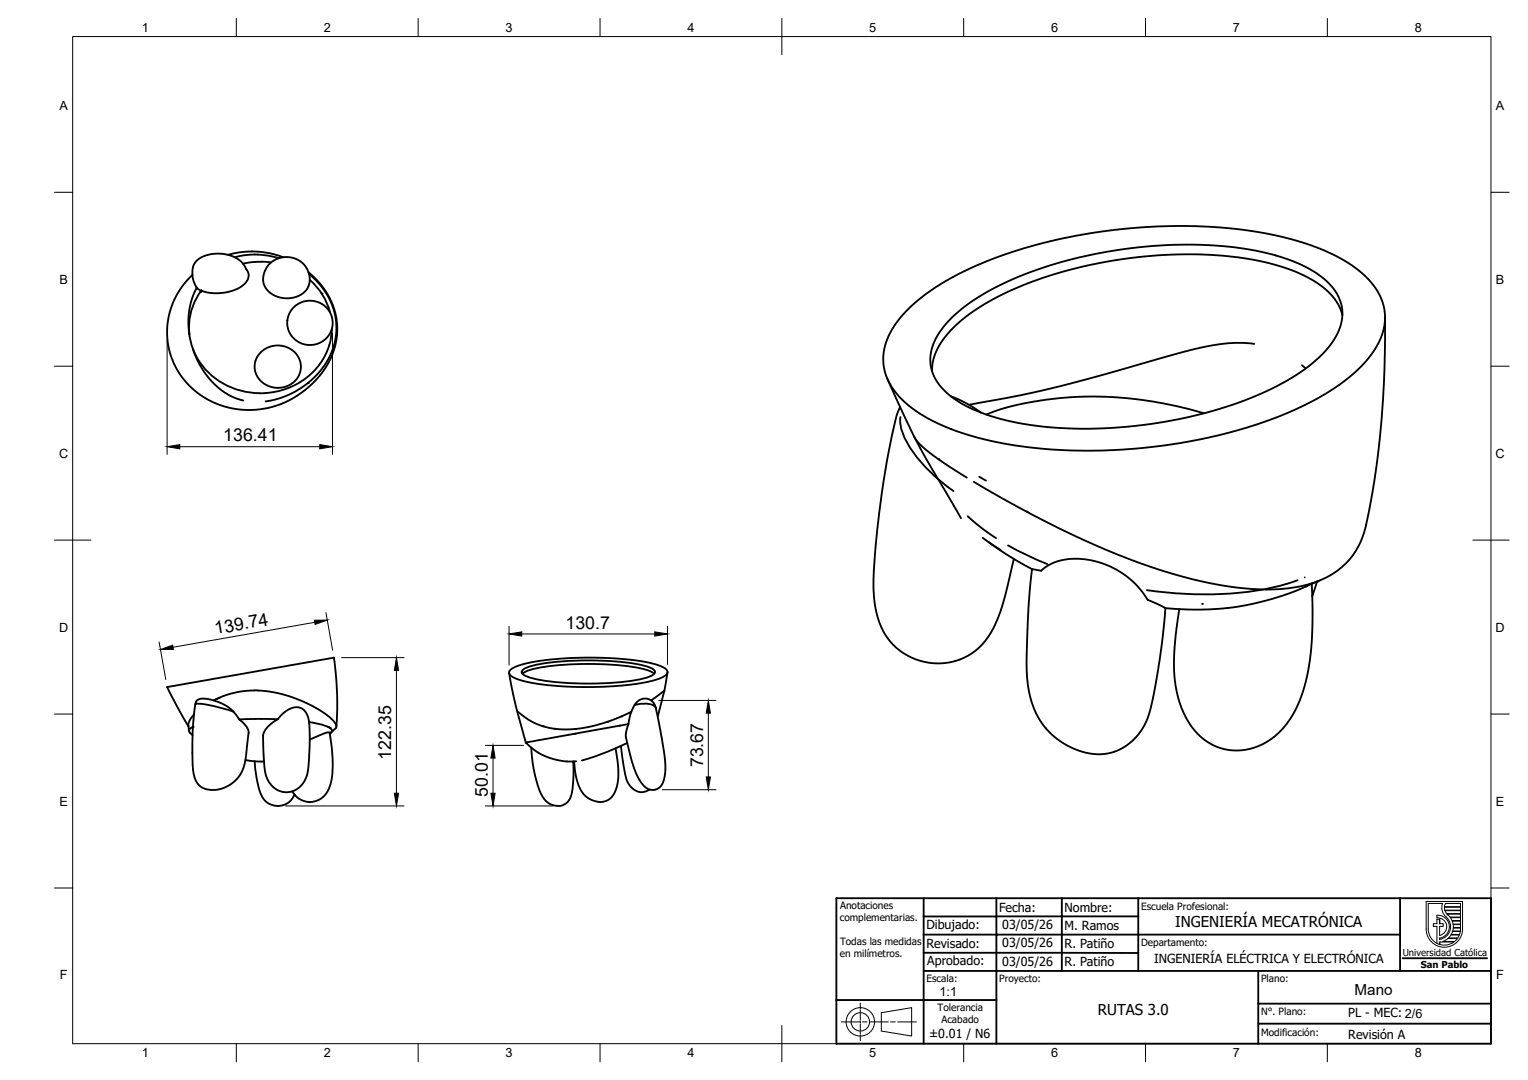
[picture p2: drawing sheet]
<svg xmlns="http://www.w3.org/2000/svg" width="420mm" height="297mm" viewBox="0 0 420 297" stroke-linecap="round" stroke-linejoin="round" font-family="sans-serif">
<!-- layer: Visible -->
<g fill="#000">
<circle cx="55.1" cy="80.3" r=".25"/>
<circle cx="55.2" cy="80.1" r=".25"/>
<circle cx="88.4" cy="80.7" r=".25"/>
<circle cx="77.6" cy="107.3" r=".25"/>
<circle cx="84.6" cy="105.4" r=".25"/>
<circle cx="258.1" cy="126.3" r=".25"/>
<circle cx="282.3" cy="140.7" r=".25"/>
<circle cx="362.2" cy="159.9" r=".25"/>
<circle cx="330.5" cy="166.1" r=".25"/>
<circle cx="348.1" cy="162.1" r=".25"/>
<circle cx="359" cy="161.3" r=".25"/>
<circle cx="360.7" cy="160.5" r=".25"/>
<circle cx="53" cy="199.9" r=".25"/>
<circle cx="59.4" cy="192.3" r=".25"/>
<circle cx="60.1" cy="192" r=".25"/>
<circle cx="90.3" cy="200" r=".25"/>
<circle cx="149.2" cy="199.7" r=".25"/>
<circle cx="167" cy="198.5" r=".25"/>
<circle cx="170.3" cy="199.6" r=".25"/>
<circle cx="170.8" cy="197" r=".25"/>
<circle cx="179.6" cy="194" r=".25"/>
<circle cx="90.7" cy="200.2" r=".25"/>
<circle cx="144.6" cy="204.2" r=".25"/>
<circle cx="152.4" cy="200.4" r=".25"/>
<circle cx="158" cy="201.8" r=".25"/>
<circle cx="158.2" cy="200.5" r=".25"/>
</g>
<g fill="none" stroke="#000" stroke-width=".51">
<path d="M54.1 79.1l-.7-1.4-.4-1.2-.1-1.7 .2-1.5 .5-1 .7-.8 1.2-.8 1.3-.5 3.4-.4 1.9 .2 1.9 .5 1.1 .5 1.4 1.1 1.7 2.8 .2 1.1-.5 1.3-1.3 1.4-1.9 1-2.7 .7-2 .3-2.3-.2-2.3-.6M55.4 79.9l-1.3-.8a20.7 20.7 0 0 0-2 13M55.4 79.9a17.4 17.4 0 0 0 7.2 26.3 21 21 0 0 0 8.8 1.9M62.7 70.1a24.1 24.1 0 0 1 15.2 .6M64.6 70.8l2.3-.6 3.5-.2 3.1 .3 3.2 .7M74.3 72.4l1.6-1.1 1.6-.5 1.7-.1 1.7 .3 1.4 .7 1.4 1.1 .8 1.2 .5 1.7a5.3 5.3 0 0 1-5.3 6.3h-2l-2.2-.7-1.4-.9-1.2-1.5-.5-1.5 .1-1.6 .7-2zM74.5 72.2l-4.3-.2-3.4 .5M84.8 74.9l2.4 2.2 1.3 1.6 1.6 2.3 1.2 2.4a20.1 20.1 0 0 1-6.4 23l-3 2.3a23.4 23.4 0 0 1-33.7-7.9 21.2 21.2 0 0 1 4.7-25.2M85 75.4l3.3 3.3a18.1 18.1 0 0 1-2.3 25.5l-3 2.3-3.2 1.9a22.8 22.8 0 0 1-6.8 2M85.2 77a17.8 17.8 0 0 1 5.5 8.9M52 91.7v.1M53 96l1.3 3.1 1.8 3.2 2.2 2.7 2.9 2.5a15.5 15.5 0 0 0 5.7 2.7"/>
<path d="M71.7 96.9l1.4-1 1.8-.7 2-.2 2.1 .5a5.8 5.8 0 0 1 3.5 6.8 5.8 5.8 0 0 1-6.3 4.4l-1.7-.3-1.8-.8-1.2-1-1-1.6a5.4 5.4 0 0 1 1.2-6.1zM80.5 84.8l1.9-1.4 2.4-.7 1.4 .1 1.2 .3 1.9 1.1 1.6 2 .6 2.4-.3 2.1-1.3 2.1-2.1 1.5-2.5 .6-2.3-.4-2-1.2-1.3-1.6-.7-2.4 .3-2.5zM91.3 90.4a18.3 18.3 0 0 1-15.1 17.2l-4.8 .6M249.3 85.4l4.5-3.9 5.7-3.9 6.1-3.2 7.1-3.1 7.4-2.6 8.6-2.3 8.6-1.8 9.1-1.4 8.8-.8 8.6-.2 9.9 .2 8 .8 7.5 1.2 7.6 1.9 6.1 2.1 5.8 2.7a23 23 0 0 1 11.5 12.1 15.7 15.7 0 0 1-3.5 14.8 53.3 53.3 0 0 1-18.8 13.9l-9.3 3.8-5.6 1.9-6.4 1.7-12 2.5-12.8 1.6-11.7 .6-12.1-.5-4.9-.5-7-1-8.4-2a44.5 44.5 0 0 1-20.3-10.8 14.8 14.8 0 0 1-1.3-19.9zM261.9 87.2a66.5 66.5 0 0 1 25.3-13.7 122.9 122.9 0 0 1 58.3-4.5 42.7 42.7 0 0 1 18.6 7.7 11.8 11.8 0 0 1 4.1 14.1 28.6 28.6 0 0 1-11.7 12.3 104 104 0 0 1-41.9 13.7 105.8 105.8 0 0 1-40.5-1.9 31.7 31.7 0 0 1-15.3-8.4 11.5 11.5 0 0 1-.8-14.6l1.7-2.4zM344.9 94.6l-3.1-.3-3.6 .1-7.3 1-5.4 1.4-22.7 6.4-12.5 3.3-10.6 2.4-13.3 2.4M369.1 86.7a15.8 15.8 0 0 0-7.8-9.4 59.9 59.9 0 0 0-25.4-7 123.8 123.8 0 0 0-59 10.1 45.1 45.1 0 0 0-17.6 13 14.1 14.1 0 0 0-3 8.7M380.9 87.2l-.2 14.6-.8 13.6-1.4 12.5-1.8 11.3a35 35 0 0 1-3 10.8l-.2 .3a22.5 22.5 0 0 1-17.2 11.2l-4.7 .5-4.5 .1-8.2-.7-10.2-1.9-10.6-3-11.1-4.1-13.1-5.8-14.3-7.3-11.8-6.8M244.1 104.3l4.4 9.9 3.5 6.9 2 2.1 2.5 2 9.4 6.2M246.4 114.7l-2.3 10.9-1.6 9.6-1.7 14.8-.6 9.5 .2 5.4 .9 4.6 1.4 3.7 1.9 3 2.4 2.4 2.7 1.8 2.6 1.1 3 .8 3.5 .1 3.1-.4 3-1 2.3-1.3 1.9-1.5 1.9-2 1.5-2.2 1.3-2.6 2.2-6.2 2.8-11.5M247.5 112l-1 2.5M247.6 114.7a14.4 14.4 0 0 0 3.5 9.7 46.4 46.4 0 0 0 11.1 10.7"/>
<path d="M261.5 109l4.5 2 3.8 2.5M331.1 113.7l-8.2-2.1-8-1.5-8-.8-7.3-.2-7.4 .3-8.3 1.1-7.6 1.7-5.1 1.8M358 100.4l1 1M251.4 120.2l3.3 6.2 9.5 16.1M269.3 131.1l1.8 1.1M266.1 142l3.6 3.1 4.2 2.9M270.2 147.9l6.4 4.5 7.2 4.1M271.8 149.1l3.3 2.2M277.2 150l5.6 2.9 5.2 2.2M283.8 156.5l1.2 .2a1.87 1.87 0 0 0 2.3-.6l2.7-1.4 3.3-.9 3.2-.1 4.6 .6 4.1 1.5 3.4 1.9 3.6 2.9 2.5 3a3.7 3.7 0 0 0 2.6 2.1l3.2 1.6M283.8 156.5l-1 10.9-.5 14 .1 5.3 .4 2.9 .7 2.9 1.9 4.7 1.6 2.4 1.3 1.6 2.3 2 2 1.4 2.2 1.1 2.9 1.1 2.9 .6 1.7 .1 2.5-.3 2.3-.7 2.4-1.3 1.8-1.4 1.9-2 1.4-2.2 1.7-4.2 1.6-7.7 1.6-11 1-9.4M356.8 159.6a76.1 76.1 0 0 1-30.3 3.8l-11.1-1.1"/>
<path d="M358.8 158.8h.1M362.2 160l-1.4 4M362.8 159.7l-3.7 1.6M359.9 160.9l-3.8 1.7-4.4 1.5-6.6 1.8-4.2 .9-4.8 .6-5.9 .3-9.7-.4M360.1 160.6h.1M360.7 160.6l.2 9.7-.5 9.1-1.2 7.6-1.7 5.5-1.4 3-1.2 2-3 3.8-2 1.7-2.4 1.5-2.5 1.1-2.1 .5-2.8 .3-2.1-.1-2.9-.7-2.1-.9-2.4-1.7-2.1-2.1-1.6-2.1-1.4-2.7-1.1-2.9-.8-2.9-.8-5.9 .3-7.7 1.2-9.2M361 160.3h.1M51.8 199.8l-5.9-10.8 45.9-8.1 .9 10.6-.2 8.4M53.1 199.9a1.24 1.24 0 0 0-1.1 1.3l.2 .3M53.3 196.5l-.8 1.1-.6 1.1v2.3M53.7 193.7a75.9 75.9 0 0 0-.3 19.7l.4 1.1 .8 1.4 1 .7 1 .4a9.3 9.3 0 0 0 11-9.1l.7-6.9-.8-1.5-1.7-1.6M53.7 193.7a9.2 9.2 0 0 1 4.9 .5l5.6 1.5"/>
<path d="M58.7 192.6l-2-.4a2.2 2.2 0 0 0-2.9 1.1l-.1 .4M64.2 195.7l1.6 2.2M70.9 189.9l2.9 .3 3.8 .7 3.1 1 3.4 1.4 3.2 1.7 2.3 1.5 2.2 1.8 .7 1.4a1.27 1.27 0 0 1-.9 1.2l-.6 .6M70.9 189.9l-3.2 .1-2.3 .3-3.2 .9-3.5 1.4 3.5 1.5 2 1.6M73.8 199.8l.9-.9a8.8 8.8 0 0 0 3.1-2.6l.5-.5a3.9 3.9 0 0 1 5.4-.3l.7 .9 .5 1.5a56.4 56.4 0 0 1-.6 15.7l-1.2 2.1-1.9 1.6-2.1 .6-1.4-.1-1.1-.3-1.6-1.1-1.4-2-.8-2.6-.3-3.3a23.1 23.1 0 0 1 .1-7.1zM76.4 197.8l-10.6 .1M85 198.6l2.4 .4 2.6 .8a1.33 1.33 0 0 1 1.2 1.4l-.2 .3M140 185.1l.3 2a151.8 151.8 0 0 0 4.3 17.1M140.4 184.1l1.3-.7 1.9-.7 5.2-1 6.9-.7 8-.1 9.5 .5 5 .8 2.4 .6 1.9 .8 .8 .6 .3 .7-.5 .8-1.6 .9-2.6 .8-2.8 .5-7.5 .9-8.9 .2-9.2-.6-6.1-1-2.5-.7-1.5-.9-.4-.9zM142.6 195.9l3.2 2.3 3.1 1.4 3.5 .8 3.7 .2 3.2-.2 4.2-.8 4.7-1.5 5.4-2.3-.8 3.3-28.2 5.1M143.6 184.5a9.6 9.6 0 0 1 5.2-1.9 84.6 84.6 0 0 1 28.5 .5 3.8 3.8 0 0 1 2.8 1.7 2.3 2.3 0 0 1-1.8 1.4 70.3 70.3 0 0 1-22.7 1.6 35.9 35.9 0 0 1-11.1-1.9l-.9-.7zM143.7 185.3a15.8 15.8 0 0 1 7.6-2.1 84 84 0 0 1 26 .9l1.6 .6 1 .6"/>
<path d="M174.5 193.9a8.3 8.3 0 0 1 5.3 .2 2.92 2.92 0 0 1 .9 2.2l1.9 10.3 .4 5-.2 2-.7 2.1-.8 1-1.5 .5a4.2 4.2 0 0 1-4-2.8l-1.1-2.2-.8-2.4-1.8-7.1 .1-1.5 .6-2.1M174.5 193.9h.1M179 192.6l-1.3-.5-1.7 .4-1.2 1-1.2 2.3M180.3 194.8l-.5-1.3-.8-.9 3.7-2.7-1.8 7.3M183.5 185l-.8 4.9M52.2 201.5l.8 .7M67.5 209l5.1 .5M70 209.4l.4 3.3 .6 3.3a6.6 6.6 0 0 0 2.9 5l1.7 .6h1.6a4.8 4.8 0 0 0 3.8-3.1M85.2 203.4l3.9-1.7 1.4-.3a33.2 33.2 0 0 1 .3 14.7l-.7 1.4-.8 1.3-1.1 .9-1.3 .6a5.5 5.5 0 0 1-6.5-2.7M91 201.5l-.3 .4M144.6 204.2l3.1 2.6 3.2 1.6 4 .9 3.5 .1M146.1 205.6a29.1 29.1 0 0 0 3.4 14l1.3 1.3 1.3 .6a3.9 3.9 0 0 0 5.2-3.8l.4-4.3-.1-4"/>
<path d="M169.2 205.8l.7 4.3 .1 3.5a7.4 7.4 0 0 1-2.6 6.3l-.6 .3a5.9 5.9 0 0 1-6.9-2.6l-.9-1.8-.5-1.8-.6-4.6M170.7 205.2l1.3 8 .8 2.3 1.1 1.3 1.6 .9 1.2 .2 1.7-.6M172.5 204.3l-5.4 2.4-7.1 2.5M178.4 217.3h.1M178.6 217.2l-.2 .1"/>
</g>
<!-- layer: BORDER -->
<g fill="none" stroke="#000" stroke-width=".27">
<path d="M20 10.1h390v276.9h-390zM65 5.1v5M115 5.1v5M165 5.1v5M215 5.1v10M265 5.1v5M315 5.1v5M365 5.1v5M15 52.9h5M410 52.9h5M15 100.7h5M410 100.7h5"/>
<path d="M15 148.6h10M405 148.6h10M15 196.4h5M410 196.4h5M15 244.2h5M410 244.2h5M65 287v5M115 287v5M165 287v5M215 282.1v9.9M265 287v5M315 287v5"/>
<path d="M365 287v5"/>
</g>
<!-- layer: Title (ISO) -->
<g fill="none" stroke="#000" stroke-width=".51">
<path d="M230 247h180v40h-180zM254 252.1v14.9h20v-9.9h-20M254 252.1h20M254 247v5.1M274 252h39M274 252.1v5h111M274 247v5.1M292 247v20M313 247v20M385 247v20M230 275h44M254 262.1h59"/>
<path d="M254 267v20M346 267h-72v20M385.7 263.6h23.2M410 276h-64v5.5M410 267h-64v9M409.9 281.5h-63.9v5.5"/>
</g>
<circle cx="274" cy="257.1" r=".25" fill="#000"/>
<g fill="none" stroke="#000" stroke-width=".27">
<path d="M236.6 275.9v1.6M236.6 277.7v.5M236.6 278.5v2.1M242.3 278.5l8.4-1.4v7.9l-8.4-1.4zM231.4 281.1h5.1M236.6 280.8v.5M236.6 281.6v2M236.6 283.9v.5M236.6 284.6v1.6M237.2 281.1h1.2M239.1 281.1h5.1M244.9 281.1h1.3"/>
<path d="M246.8 281.1h5.2"/>
<circle cx="236.6" cy="281" r="3.9"/>
<circle cx="236.6" cy="281" r="2.53"/>
</g>
<!-- layer: TITLEBLOCK -->
<g fill="none" stroke="#000" stroke-width=".27">
<path d="M392.2 247.9h10v7.6a5 5 0 0 1-5 5 5 5 0 0 1-5-5zM395.1 252.5v-.8a3.2 3.2 0 0 1 3.4 2.8 3.2 3.2 0 0 1-2.6 3.5M395.1 252.5a2.44 2.44 0 0 1 2.7 2 2.44 2.44 0 0 1-1.9 2.8M395.9 257.3v-2.5h1v-.8h-1v-1.2h-.8v1.2h-1v.8h1v4.7M395.9 259.1v.7M396.7 258.9l1.4-.8h2.7l-.8 .8zM397.2 249.5h4.4v.8h-4.3zM397.2 249.4l.3-.9h4.1v.9h-4.4M397.3 250.5l.5 .8h3.8v-.8h-4.3M397.6 252.2a3.5 3.5 0 0 1 1.2 3.7 3.5 3.5 0 0 1-2.9 2.5v-.4M397.6 252.2l-1-1.4-.1-1.2 .2-1.1h-4v7a4.4 4.4 0 0 0 2.5 4 4.4 4.4 0 0 0 4.6-.4h-3.9M397.9 251.4h3.7v.8h-2.9l-.6-.6"/>
<path d="M398.8 252.4h2.8v.8h-2.3zM399 257.2h2.3l-.4 .8h-2.6zM399.3 253.3l2.3 .1v.8l-2-.1zM399.4 256.2h2.1l-.2 .8h-2.2zM399.6 254.3h2v.8h-2zM401.6 256.1v-.8h-2l-.1 .8h2.1"/>
</g>
<path d="M395.9 252.8v1.2M395.9 258v.4M395.9 259.1v.7M397.9 251.4l.2 .2" fill="none" stroke="#000" stroke-width=".36"/>
<!-- layer: FD_Dimensions -->
<g fill="none" stroke="#000" stroke-width=".27">
<path d="M46 93.5v31.5M91.4 91.6v33.4M49.4 122.9h38.5M43.8 176.6l1.8 10.3M86.6 171.2l-39 6.8M89.6 168.5l1.9 10.3M140 172.3v10.6M143.5 174.4h36.5M183.5 172.3v10.5M93.9 180.9h17.2M109 184.4v33.8M181.1 192.6h15.8"/>
<path d="M194.8 196.1v17.6M133.5 205h10.5M135.6 208.5v9.7M182.1 217.2h14.8M78.5 221.7h32.6M133.5 221.7h18.5"/>
</g>
<path d="M46 122.9l3.4-.6v1.2zM87.9 122.3l3.5 .6-3.5 .6zM44.1 178.6l3.4-1.2 .2 1.2zM86.4 170.6l3.6-.1-3.3 1.2zM140 174.4l3.5-.6v1.1zM180 173.8l3.5 .6-3.5 .5zM109 180.9l.6 3.5h-1.2zM194.8 192.6l.5 3.5h-1.1zM108.4 218.2h1.2l-.6 3.5zM135 218.2h1.1l-.5 3.5zM135.6 205l.5 3.5h-1.1zM194.2 213.7h1.1l-.5 3.5z" fill="#000" stroke="#000" stroke-width=".27"/>
<g font-size="4.9">
<text x="61.4" y="121.4">136.41</text>
<text x="155.5" y="172.9">130.7</text>
<text x="59.3" y="174.5" transform="rotate(-10 59.3 174.5)">139.74</text>
<text x="107.5" y="208.9" transform="rotate(-90 107.5 208.9)">122.35</text>
<text x="193.3" y="211" transform="rotate(-90 193.3 211)">73.67</text>
<text x="134.1" y="219.1" transform="rotate(-90 134.1 219.1)">50.01</text>
</g>
<text font-size="4.2" x="372.5" y="273.5">Mano</text>
<g font-size="4.1">
<text x="323.2" y="255.1">INGENIERÍA MECATRÓNICA</text>
<text x="301.9" y="279.1">RUTAS 3.0</text>
</g>
<g font-size="3.5">
<text x="39" y="8.8">1</text>
<text x="89" y="8.8">2</text>
<text x="139" y="8.8">3</text>
<text x="189" y="8.8">4</text>
<text x="239" y="8.8">5</text>
<text x="289" y="8.8">6</text>
<text x="339" y="8.8">7</text>
<text x="389" y="8.8">8</text>
<text x="16.3" y="30.2">A</text>
<text x="411.3" y="30.2">A</text>
<text x="16.3" y="78">B</text>
<text x="411.3" y="78">B</text>
<text x="16.2" y="125.9">C</text>
<text x="411.2" y="125.9">C</text>
<text x="16.2" y="173.7">D</text>
<text x="411.2" y="173.7">D</text>
<text x="16.3" y="221.6">E</text>
<text x="411.3" y="221.6">E</text>
<text x="16.4" y="269.4">F</text>
<text x="411.4" y="269.4">F</text>
<text x="258.3" y="273.9">1:1</text>
<text x="39" y="290.8">1</text>
<text x="89" y="290.8">2</text>
<text x="139" y="290.8">3</text>
<text x="189" y="290.8">4</text>
<text x="239" y="290.8">5</text>
<text x="289" y="290.8">6</text>
<text x="339" y="290.8">7</text>
<text x="389" y="290.8">8</text>
</g>
<g font-size="3.4">
<text x="274.7" y="250.8">Fecha:</text>
<text x="292.7" y="250.8">Nombre:</text>
<text x="254.7" y="255.5">Dibujado:</text>
<text x="275.6" y="255.6">03/05/26</text>
<text x="292.7" y="255.9">M. Ramos</text>
<text x="254.7" y="260.8">Revisado:</text>
<text x="275.6" y="260.6">03/05/26</text>
<text x="292.7" y="260.8">R. Patiño</text>
<text x="255" y="265.5">Aprobado:</text>
<text x="275.6" y="265.6">03/05/26</text>
<text x="292.7" y="265.8">R. Patiño</text>
<text x="317.4" y="264.7">INGENIERÍA ELÉCTRICA Y ELECTRÓNICA</text>
<text x="370.7" y="279.8">PL - MEC: 2/6</text>
<text x="255.5" y="285.5">±0.01 / N6</text>
<text x="370.7" y="285.7">Revisión A</text>
</g>
<g font-size="2.8">
<text x="231" y="250.1">Anotaciones</text>
<text x="313.8" y="250.2">Escuela Profesional:</text>
<text x="230.9" y="253.4">complementarias.</text>
<text x="230.9" y="263.2">en milímetros.</text>
<text x="231" y="259.9">Todas las medidas</text>
<text x="313.8" y="260.1">Departamento:</text>
<text x="254.8" y="270.1">Escala:</text>
<text x="274.8" y="270.1">Proyecto:</text>
<text x="346.8" y="270.1">Plano:</text>
<text x="257.8" y="278.1">Tolerancia</text>
<text x="258.8" y="281.4">Acabado</text>
<text x="346.8" y="279.1">N°. Plano:</text>
<text x="346.8" y="284.8">Modificación:</text>
</g>
<g font-size="2.6">
<text x="385.7" y="263">Universidad Católica</text>
<text x="390.7" y="266.2">San Pablo</text>
</g>
</svg>
